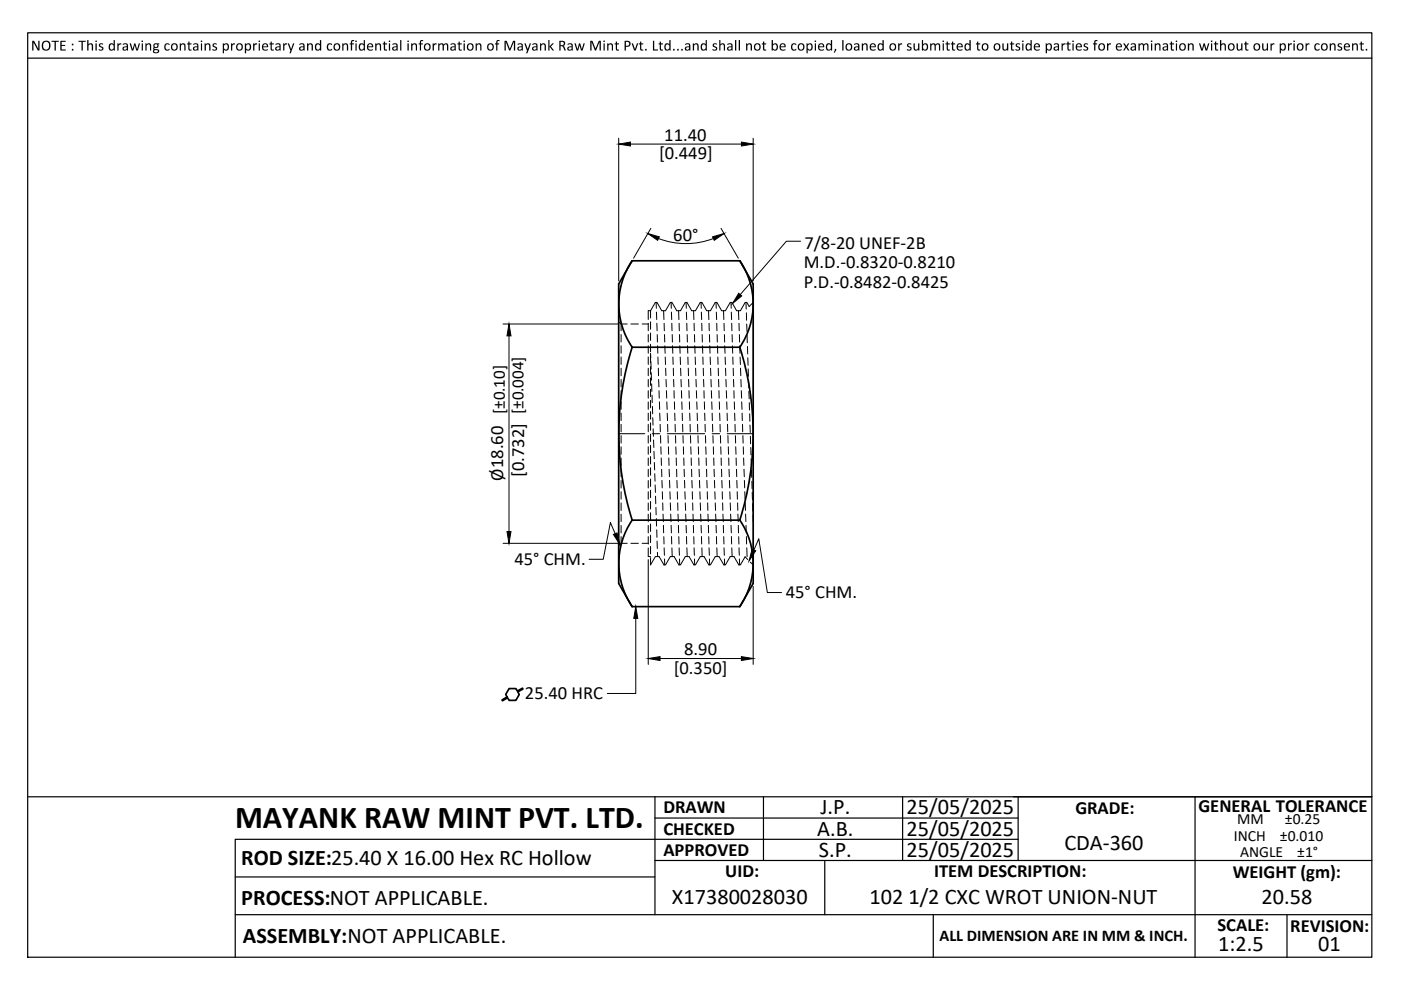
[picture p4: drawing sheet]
<svg xmlns="http://www.w3.org/2000/svg" width="297mm" height="210mm" viewBox="0 0 297 210" stroke-linecap="round" stroke-linejoin="round" font-family="sans-serif">
<!-- layer: 0 -->
<g fill="none" stroke="#000" stroke-width=".25">
<path d="M5.9 6.9h285v196.1h-285zM5.9 12.3h285M5.9 168.9h285M138.9 168.9v25M138.9 173.4h77M161.9 168.9v13.5M191.4 168.9v13.5M215.9 178h-166v25M215.9 168.9v13.5M253.4 168.9v34.1M49.9 193.9h241M49.9 185.9h89"/>
<path d="M138.9 182.4h152M174.9 182.4v11.5M197.9 193.9v9.1M272.9 193.9v9.1"/>
</g>
<g fill="#000">
<path d="M283.7 9.3l.3-.1 .5 .1v.2l-.4-.1-.2 .1 .7 .6-.2 .6h-.6l-.2-.1v-.2l.4 .1 .3-.1-.1-.3-.5-.3zM286.7 9.2h.2v.2l.4-.2 .5 .2 .1 1.3h-.3v-1l-.2-.3-.5 .2v1.1h-.2zM288.5 8.8h.2v.4l.5 .1-.1 .1h-.4v.9l.1 .2h.4l-.2 .2h-.4l-.1-.3v-1h-.2l-.1-.2h.3z"/>
<path d="M285.1 9.4l.4-.2 .6 .1 .1 .7h-1v.2l.3 .3 .6-.1v.3h-.7l-.4-.2-.1-.7zM285.4 9.4l-.2 .4h.8l-.2-.4z"/>
<circle cx="289.7" cy="10.5" r=".19"/>
</g>
<!-- layer: 01 Part -->
<path d="M134 55.3a16.2 16.2 0 0 0 0 18.3 60.7 60.7 0 0 0 0 36.7M156.9 55.3h-22.9l-2.8 4.9v63.5l2.8 4.9h22.9M156.9 55.3l2.8 4.9v63.5l-2.8 4.9M156.9 55.3a16.2 16.2 0 0 1 0 18.3M134 73.6h22.9M156.9 73.6a60.7 60.7 0 0 1 0 36.7M134 110.3h22.9a16.2 16.2 0 0 1 0 18.3M134 110.3a16.2 16.2 0 0 0 0 18.3" fill="none" stroke="#000" stroke-width=".36"/>
<!-- layer: 04 Hedd -->
<g fill="none" stroke="#000" stroke-width=".21">
<path d="M131.2 68.2l.5 .5M131.7 68.7v1.4M131.7 70.9v1.6M131.7 73.3v1.6M131.7 75.7v1.6M131.7 78.1v1.6M131.7 68.7h1.3M133.8 68.7h1.5M136.2 68.7h1.2M137.4 68.5v1.6M137.4 70.9v1.6M137.4 73.3v1.6"/>
<path d="M137.4 75.7v1.6M137.4 78.1v1.6M137.9 65.9h-.5v1.8M137.9 65.9v1.5M137.9 68.2v1.6M137.9 70.6v1.6M137.9 73v1.6M137.9 75.4v1.5M137.9 77.8v1.5M137.9 74.9l.1 .9M138 76.6l.1 1.6M138.1 79v1.6"/>
<path d="M139.1 64.1l.1 1.3M139.2 66.2v1.6M139.3 68.5v1.6M139.3 70.9l.1 1.6M139.4 73.3l.1 1.6M139.5 75.7v1.6M139.6 78.1v1.6M140.7 65.9l.1 1.9M140.8 68.5l.1 1.6M140.9 70.9v1.6M141 73.3v1.6M141 75.7l.1 1.6"/>
<path d="M141.1 78.1l.1 1.6M142.3 64.1v1.3M142.4 66.2v1.6M142.4 68.5l.1 1.6M142.5 70.9l.1 1.6M142.6 73.3v1.6M142.7 75.7v1.6M142.8 78.1v1.6M143.9 65.9v1.9M144 68.5v1.6M144.1 70.9v1.6M144.1 73.3l.1 1.6"/>
<path d="M144.2 75.7l.1 1.6M144.3 78.1l.1 1.6M145.5 64.1v1.3M145.5 66.2l.1 1.6M145.6 68.5l.1 1.6M145.7 70.9v1.6M145.8 73.3v1.6M145.8 75.7l.1 1.6M145.9 78.1l.1 1.6M147.1 65.9v1.9M147.2 68.5v1.6M147.2 70.9l.1 1.6"/>
<path d="M147.3 73.3l.1 1.6M147.4 75.7l.1 1.6M147.5 78.1v1.6M148.6 64.1l.1 1.3M148.7 66.2l.1 1.6M148.8 68.5v1.6M148.9 70.9v1.6M148.9 73.3l.1 1.6M149 75.7l.1 1.6M149.1 78.1v1.6M150.2 65.9l.1 1.9M150.3 68.5l.1 1.6"/>
<path d="M150.4 70.9l.1 1.6M150.5 73.3v1.6M150.6 75.7v1.6M150.7 78.1v1.6M151.8 64.1l.1 1.3M151.9 66.2v1.6M152 68.5v1.6M152 70.9l.1 1.6M152.1 73.3l.1 1.6M152.2 75.7v1.6M152.3 78.1v1.6M153.4 65.9l.1 1.9"/>
<path d="M153.5 68.5l.1 1.6M153.6 70.9v1.6M153.7 73.3v1.6M153.7 75.7l.1 1.6M153.8 78.1l.1 1.6M155 64.1v1.3M155.1 66.2v1.6M155.1 68.5l.1 1.6M155.2 70.9l.1 1.6M155.3 73.3v1.6M155.4 75.7v1.6M155.5 78.1v1.6"/>
<path d="M156.6 65.9v1.9M156.7 68.5v1.6M156.8 70.9v1.6M156.8 73.3l.1 1.6M156.9 75.7l.1 1.6M157 78.1l.1 1.6M158.2 64.1v1.4M158.2 66.3l.1 1.6M158.3 68.7l.1 1.6M158.4 71.1v1.6M158.5 73.5v1.5M158.5 75.8l.1 1.6"/>
<path d="M158.6 78.2l.1 1.6M159.7 64.1l-.9 .9-.4-.9h-.4l-1 1.8h-.8l-1-1.8h-.4l-1 1.8h-.8l-1-1.8h-.4l-1 1.8h-.8l-1-1.8h-.3l-1 1.8h-.9l-.9-1.8h-.4l-1 1.8h-.8l-1-1.8h-.4l-1 1.8h-.8l-1-1.8h-.4l-1 1.8M131.7 80.4v1.6M131.7 82.8v1.6M131.7 85.2v1.6M131.7 87.6v1.6M131.7 90v1.6M131.7 92.4v1.5M131.7 94.7v1.6M131.7 97.1v1.6M131.7 99.5v1.6M137.4 80.4v1.6"/>
<path d="M137.4 82.8v1.6M137.4 85.2v1.6M137.4 87.6v1.6M137.4 90v1.6M137.4 92.4v1.5M137.4 94.7v1.6M137.4 97.1v1.6M137.4 99.5v1.6M137.9 80.1v1.6M137.9 82.5v1.6M137.9 84.9v1.6M137.9 87.3v1.6"/>
<path d="M137.9 89.6v1.6M137.9 92v1.6M137.9 94.4v1.6M137.9 96.8v1.6M137.9 99.2v1.6M138.2 81.4v1.6M138.2 83.8l.1 1.6M138.3 86.2l.1 1.5M138.4 88.5l.1 1.6M138.5 90.9v1.6M138.6 93.3v1.6M138.6 95.7l.1 1.6"/>
<path d="M138.7 98.1l.1 1.5M139.6 80.4l.1 1.6M139.7 82.8l.1 1.6M139.8 85.2l.1 1.6M139.9 87.6v1.6M140 90v1.6M140 92.4l.1 1.5M140.1 94.7l.1 1.6M140.2 97.1v1.6M140.3 99.5v1.6M141.2 80.4l.1 1.6M141.3 82.8l.1 1.6"/>
<path d="M141.4 85.2v1.6M141.5 87.6v1.6M141.5 90l.1 1.6M141.6 92.4l.1 1.5M141.7 94.7l.1 1.6M141.8 97.1v1.6M141.9 99.5v1.6M142.8 80.4l.1 1.6M142.9 82.8v1.6M143 85.2v1.6M143.1 87.6v1.6M143.1 90l.1 1.6"/>
<path d="M143.2 92.4l.1 1.5M143.3 94.7v1.6M143.4 97.1v1.6M143.5 99.5v1.6M144.4 80.4v1.6M144.5 82.8v1.6M144.6 85.2v1.6M144.6 87.6l.1 1.6M144.7 90l.1 1.6M144.8 92.4l.1 1.5M144.9 94.7v1.6M145 97.1v1.6"/>
<path d="M145 99.5l.1 1.6M146 80.4l.1 1.6M146.1 82.8v1.6M146.2 85.2v1.6M146.2 87.6l.1 1.6M146.3 90l.1 1.6M146.4 92.4v1.5M146.5 94.7v1.6M146.5 97.1l.1 1.6M146.6 99.5l.1 1.6M147.6 80.4v1.6M147.6 82.8l.1 1.6"/>
<path d="M147.7 85.2l.1 1.6M147.8 87.6l.1 1.6M147.9 90v1.6M148 92.4v1.5M148.1 94.7v1.6M148.2 97.1v1.6M148.2 99.5l.1 1.6M149.2 80.4v1.6M149.3 82.8v1.6M149.3 85.2l.1 1.6M149.4 87.6l.1 1.6M149.5 90v1.6"/>
<path d="M149.6 92.4v1.5M149.6 94.7l.1 1.6M149.7 97.1l.1 1.6M149.8 99.5v1.6M150.7 80.4l.1 1.6M150.8 82.8l.1 1.6M150.9 85.2l.1 1.6M151 87.6v1.6M151.1 90v1.6M151.2 92.4v1.5M151.2 94.7l.1 1.6M151.3 97.1l.1 1.6"/>
<path d="M151.4 99.5l.1 1.6M152.3 80.4l.1 1.6M152.4 82.8l.1 1.6M152.5 85.2l.1 1.6M152.6 87.6v1.6M152.7 90v1.6M152.7 92.4l.1 1.5M152.8 94.7l.1 1.6M152.9 97.1v1.6M153 99.5v1.6M153.9 80.4l.1 1.6M154 82.8l.1 1.6"/>
<path d="M154.1 85.2v1.6M154.2 87.6v1.6M154.2 90l.1 1.6M154.3 92.4l.1 1.5M154.4 94.7l.1 1.6M154.5 97.1v1.6M154.6 99.5v1.6M155.5 80.4l.1 1.6M155.6 82.8v1.6M155.7 85.2v1.6M155.8 87.6v1.6M155.8 90l.1 1.6"/>
<path d="M155.9 92.4l.1 1.5M156 94.7v1.6M156.1 97.1v1.6M156.2 99.5v1.6M157.1 80.4v1.6M157.2 82.8v1.6M157.3 85.2v1.6M157.3 87.6l.1 1.6M157.4 90l.1 1.6M157.5 92.4l.1 1.5M157.6 94.7v1.6M157.7 97.1v1.6"/>
<path d="M157.7 99.5l.1 1.6M158.7 80.6l.1 1.6M158.8 83v1.6M158.9 85.4v1.5M158.9 87.7l.1 1.6M159 90.1l.1 1.6M159.1 92.5v1.6M159.2 94.9v1.6M159.2 97.3l.1 1.6M159.3 99.6l.1 1.6M131.7 101.9v1.6M131.7 104.3v1.5"/>
<path d="M131.7 106.6v1.6M131.7 109v1.6M131.7 111.4v1.6M131.7 113.8v1.4M131.7 115.2h1.3M131.7 115.2l-.5 .5M133.8 115.2h1.5M136.2 115.2h1.2M137.4 101.9v1.6M137.4 104.3v1.5M137.4 106.6v1.6M137.4 109v1.6"/>
<path d="M137.4 111.4v1.6M137.4 113.8v1.6M137.4 116.2v1.8h.5M137.9 118.2v1.6l1-1.8h.8l1.1 1.8h.3l1-1.8h.8l1 1.8h.4l1-1.8h.8l1 1.8h.4l1-1.8h.8l1 1.8h.3l1-1.8h.8l1.1 1.8h.3l1-1.8h.8l1 1.8h.4l1-1.7 .5 .5M137.9 101.6v1.6M137.9 103.9v1.6M137.9 106.3v1.6M137.9 108.7v1.6M137.9 111.1v1.6M137.9 113.5v1.5M137.9 115.9v1.5M138.8 100.4l.1 1.6"/>
<path d="M138.9 102.8l.1 1.6M139 105.2v1.6M139.1 107.6v1.6M139.2 109.9v1.6M139.2 112.3l.1 1.6M139.3 114.7l.1 1.6M139.4 117.1v.9M140.3 101.9l.1 1.5M140.4 104.3l.1 1.5M140.5 106.6l.1 1.6M140.6 109v1.6M140.7 111.4v1.6"/>
<path d="M140.7 113.8l.1 1.5M140.8 116.1l.1 1.6M140.9 118.5v1.3M142 101.9v1.5M142 104.3l.1 1.5M142.1 106.6l.1 1.6M142.2 109l.1 1.6M142.3 111.4l.1 1.6M142.4 113.8v1.5M142.5 116.1v1.9M143.5 101.9l.1 1.5M143.6 104.3v1.5"/>
<path d="M143.7 106.6v1.6M143.7 109l.1 1.6M143.8 111.4l.1 1.6M143.9 113.8l.1 1.5M144 116.1v1.6M144.1 118.5v1.3M145.1 101.9l.1 1.5M145.2 104.3l.1 1.5M145.3 106.6l.1 1.6M145.4 109v1.6M145.5 111.4v1.6M145.5 113.8l.1 1.5"/>
<path d="M145.6 116.1l.1 1.9M146.7 101.9l.1 1.5M146.8 104.3v1.5M146.9 106.6v1.6M146.9 109l.1 1.6M147 111.4l.1 1.6M147.1 113.8v1.5M147.2 116.1v1.6M147.2 118.5l.1 1.3M148.3 101.9l.1 1.5M148.4 104.3v1.5M148.5 106.6v1.6"/>
<path d="M148.6 109v1.6M148.6 111.4l.1 1.6M148.7 113.8l.1 1.5M148.8 116.1l.1 1.9M149.9 101.9v1.5M150 104.3v1.5M150 106.6l.1 1.6M150.1 109l.1 1.6M150.2 111.4v1.6M150.3 113.8v1.5M150.3 116.1l.1 1.6M150.4 118.5l.1 1.3"/>
<path d="M151.5 101.9v1.5M151.6 104.3v1.5M151.6 106.6l.1 1.6M151.7 109l.1 1.6M151.8 111.4l.1 1.6M151.9 113.8v1.5M152 116.1v1.9M153 101.9l.1 1.5M153.1 104.3l.1 1.5M153.2 106.6l.1 1.6M153.3 109v1.6M153.4 111.4v1.6"/>
<path d="M153.4 113.8l.1 1.5M153.5 116.1l.1 1.6M153.6 118.5v1.3M154.7 101.9v1.5M154.7 104.3l.1 1.5M154.8 106.6l.1 1.6M154.9 109l.1 1.6M155 111.4l.1 1.6M155.1 113.8v1.5M155.2 116.1v1.9M156.2 101.9l.1 1.5M156.3 104.3v1.5"/>
<path d="M156.4 106.6v1.6M156.4 109l.1 1.6M156.5 111.4l.1 1.6M156.6 113.8l.1 1.5M156.7 116.1v1.6M156.8 118.5v1.3M157.8 101.9l.1 1.5M157.9 104.3l.1 1.5M158 106.6l.1 1.6M158.1 109v1.6M158.2 111.4v1.6M158.2 113.8l.1 1.5"/>
<path d="M158.3 116.1l.1 1.9M159.1 119.2l.6 .6M159.4 102l.1 1.6M159.5 104.4v1.6M159.6 106.8v1.6M159.6 109.2l.1 1.4"/>
</g>
<!-- layer: 03 Cen -->
<path d="M131.2 92h5.5M138.3 92h1.6M141.5 92h7.9M151 92h1.6M154.2 92h5.5" fill="none" stroke="#000" stroke-width=".21"/>
<!-- layer: 02 Dim -->
<g fill="none" stroke="#000" stroke-width=".21">
<path d="M131.2 29.3v30.3M133.7 30.6h23.5M159.7 29.3v30.3M138 48.4l-3.7 6.3M139.6 50.6a16.1 16.1 0 0 0 11.6 0M152.9 48.4l3.6 6.3M169.7 51.1h-3l-9.8 11.4M106.7 68.7h24.4M107.9 71.2v41.5M106.7 115.2h24.3M130.4 113.2l-1-2.4-1.5 7.8h-3M137.4 118.6v22.3"/>
<path d="M159.8 116.6l1.1-2.4 1.8 11.4h3M134.8 131.1v15.9h-6M139.9 139.6h17.3M159.7 124.3v16.6"/>
</g>
<path d="M131.2 30.6l2.5-.5v.9zM157.2 30.1l2.5 .5-2.5 .4zM137.4 49.5l2.4 .7-.4 .8zM151.1 50.2l2.4-.7-2.1 1.5zM107.9 68.7l.4 2.5h-.8zM156.6 62.2l.7 .5-2 1.7zM107.5 112.7h.8l-.4 2.5zM130.1 113.3l.7-.3 .6 2.5zM159.5 116.5l.7 .3-1.4 2.1zM134.8 128.6l.4 2.5h-.8zM137.4 139.6l2.5-.4v.8zM157.2 139.2l2.5 .4-2.5 .4z" fill="#000" stroke="#000" stroke-width=".21"/>
<path d="M107.9 146h1.5l.3 .5 1.1-.6 .1 .2-1.1 .6 .3 .5-.7 1.3h-1.5l-.3-.6-1.1 .7-.1-.2 1.1-.6-.3-.6z" fill="none" stroke="#000" stroke-width=".36"/>
<text font-size="6.8" x="49.8" y="175.5">MAYANK RAW MINT PVT. LTD.</text>
<g font-size="4.7">
<text x="174" y="172.7">J.P.</text>
<text x="192.2" y="172.7">25/05/2025</text>
<text x="173.3" y="177.2">A.B.</text>
<text x="192.2" y="177.2">25/05/2025</text>
<text x="51.1" y="183.3">ROD SIZE:25.40 X 16.00 Hex RC Hollow</text>
<text x="173.6" y="181.7">S.P.</text>
<text x="192.2" y="181.7">25/05/2025</text>
<text x="225.7" y="180.2">CDA-360</text>
<text x="51.2" y="191.8">PROCESS:NOT APPLICABLE.</text>
<text x="142.5" y="191.6">X17380028030</text>
<text x="184.3" y="191.6">102 1/2 CXC WROT UNION-NUT</text>
<text x="267.5" y="191.6">20.58</text>
<text x="51.5" y="199.9">ASSEMBLY:NOT APPLICABLE.</text>
<text x="258.3" y="201.6">1:2.5</text>
<text x="279.5" y="201.7">01</text>
</g>
<g font-size="3.9">
<text x="140.9" y="29.9">11.40</text>
<text x="139.7" y="33.8">[0.449]</text>
<text x="142.8" y="51">60°</text>
<text x="170.5" y="52.7">7/8-20 UNEF-2B</text>
<text x="170.4" y="56.9">M.D.-0.8320-0.8210</text>
<text x="170.4" y="61.1">P.D.-0.8482-0.8425</text>
<text x="106.7" y="101.9" transform="rotate(-90 106.7 101.9)">Ø18.60 [±0.10]</text>
<text x="111.2" y="101.2" transform="rotate(-90 111.2 101.2)">[0.732] [±0.004]</text>
<text x="109.1" y="119.8">45° CHM.</text>
<text x="166.6" y="126.9">45° CHM.</text>
<text x="142.9" y="142.8">[0.350]</text>
<text x="145.1" y="138.9">8.90</text>
<text x="111.3" y="148.3">25.40 HRC</text>
<text x="140.6" y="172.4">DRAWN</text>
<text x="228" y="172.6">GRADE:</text>
<text x="254.1" y="172.2">GENERAL TOLERANCE</text>
<text x="140.6" y="176.9">CHECKED</text>
<text x="140.6" y="181.4">APPROVED</text>
<text x="198" y="185.9">ITEM DESCRIPTION:</text>
<text x="153.8" y="186">UID:</text>
<text x="261.4" y="186.2">WEIGHT (gm):</text>
<text x="258.1" y="197.4">SCALE:</text>
<text x="273.6" y="197.5">REVISION:</text>
</g>
<text font-size="3.5" x="199.2" y="199.4">ALL DIMENSION ARE IN MM &amp; INCH.</text>
<g font-size="3.3">
<text x="6.5" y="10.7">NOTE : This drawing contains proprietary and confidential information of Mayank Raw Mint Pvt. Ltd...and shall not be copied, loaned or submitted to outside parties for examination without our prior consent.</text>
<text x="261.6" y="178.3">INCH</text>
<text x="262.3" y="174.8">MM</text>
<text x="271.4" y="178.3">±0.010</text>
<text x="272.4" y="174.8">±0.25</text>
<text x="262.9" y="181.8">ANGLE</text>
<text x="275.1" y="181.8">±1°</text>
</g>
</svg>
